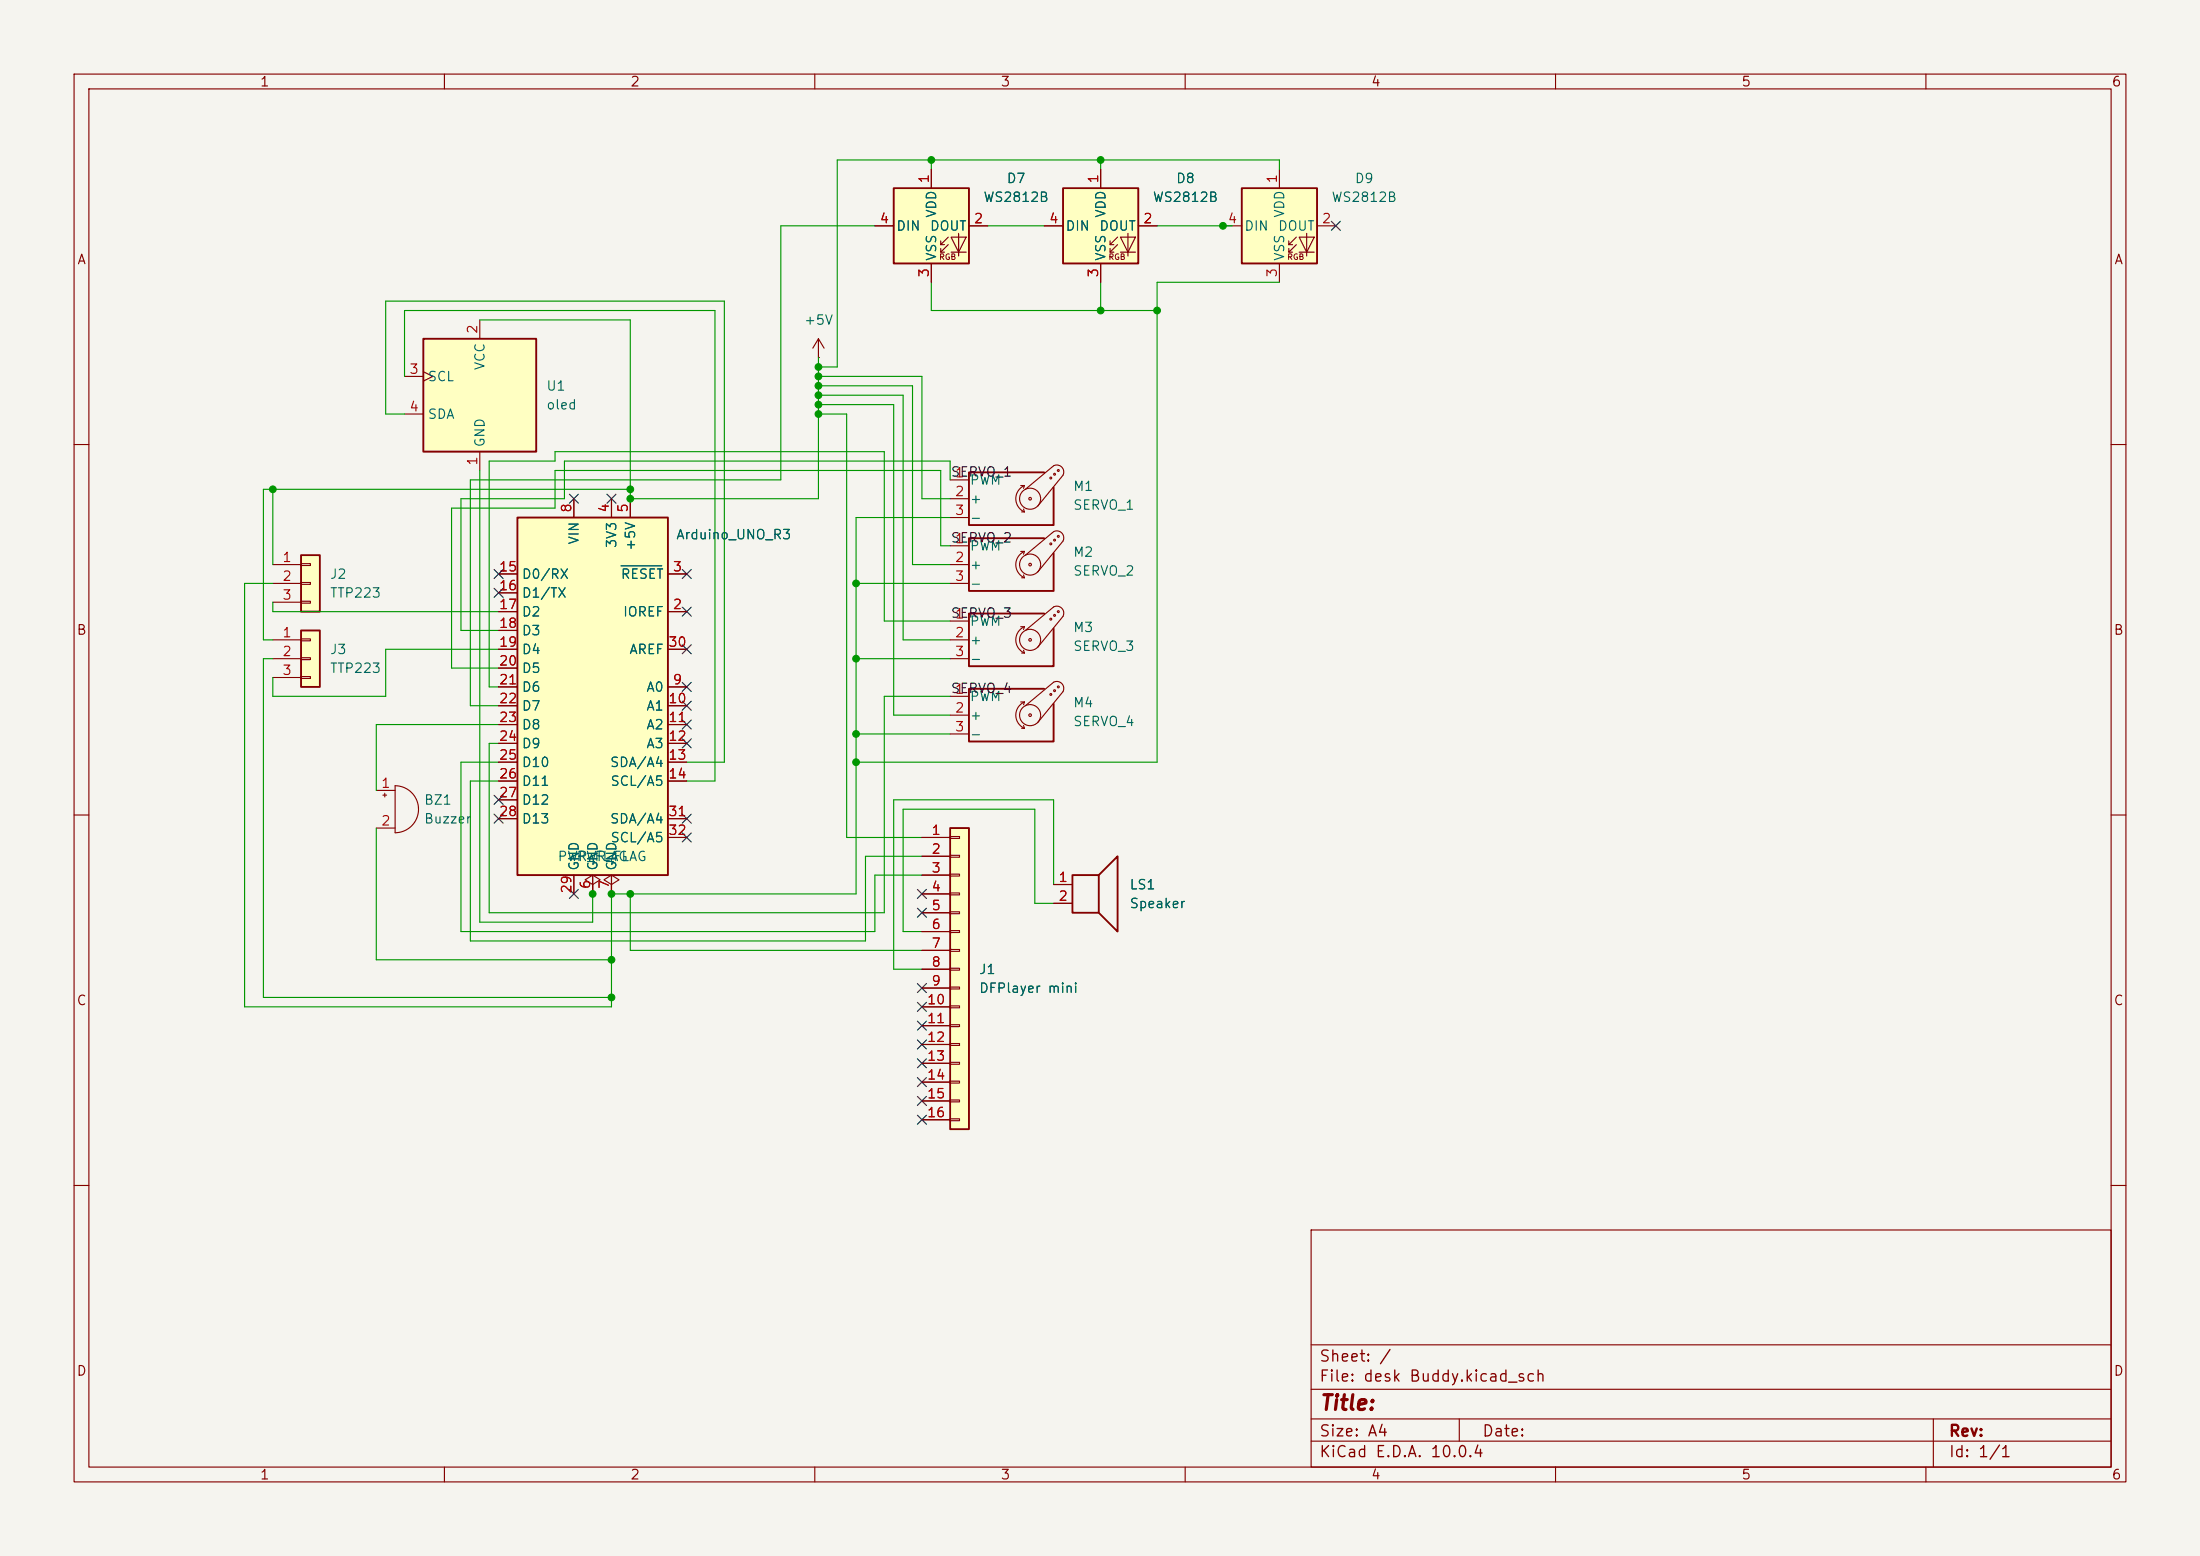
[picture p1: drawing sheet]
<svg xmlns="http://www.w3.org/2000/svg" width="297mm" height="210mm" viewBox="0 0 297 210" stroke-linecap="round" stroke-linejoin="round" font-family="sans-serif">
<path d="M0 0h297v210h-297z" fill="#f5f4ef" stroke="#f5f4ef" stroke-width=".14"/>
<g fill="none" stroke="#840000" stroke-width=".15">
<path d="M10 10h277v190h-277zM12 12h273v186h-273zM60 10v2M110 10v2M160 10v2M210 10v2M260 10v2M10 60h2M285 60h2M10 110h2M285 110h2M10 160h2"/>
<path d="M177 166h108v32h-108zM285 160h2M60 198v2M110 198v2M160 198v2M177 194.5h108M177 191.5h108M177 187.5h108M177 181.5h108M197 191.5v3M210 198v2M260 198v2"/>
<path d="M261 191.5v6.5"/>
</g>
<path d="M143.5 25.4h10.2v10.2h-10.2z" fill="#ffffc2"/>
<g fill="none" stroke="#840000" stroke-width=".15">
<path d="M141 30.5h2.5M148.6 22.9v2.5M148.6 35.6v2.5M149.9 33h.5M149.9 34h.5M150.9 32l-1 1v-.5M150.9 33l-1 1v-.5M151.3 32h2l-1 2zM151.3 34h2M152.3 31.5v3M153.7 30.5h2.5M110.5 48.3h.1"/>
<path d="M110.5 45.7l-.8 1.3M110.5 45.7l.8 1.3M110.5 45.7v2.6M128.3 83.8h2.5M128.3 86.4h2.5M128.3 88.9h2.5M128.3 94h2.5M128.3 96.5h2.5M128.3 99.1h2.5M137.8 84.6h.5M137.8 94.7h.5M137.9 88.1h.4"/>
<path d="M137.9 98.3h.4M138.2 87.8l.1 .3M138.2 97.9l.1 .4M138.3 84.6a1.94 1.94 0 0 0-1.2 1.8 1.94 1.94 0 0 0 1.2 1.7M138.3 94.7a1.94 1.94 0 0 0-1.2 1.8 1.94 1.94 0 0 0 1.2 1.8M138.3 84.6l-.1 .4M138.3 94.7l-.1 .4M138.4 85.1l3.8-3.2a.94 .94 0 0 1 1.1 .2 .94 .94 0 0 1 .2 1.1l-3.4 4.2M138.4 95.3l3.8-3.2a.94 .94 0 0 1 1.1 .1 .94 .94 0 0 1 .2 1.1l-3.4 4.2"/>
<circle cx="139.1" cy="86.4" r=".18"/>
<circle cx="139.1" cy="96.5" r=".18"/>
<circle cx="139.1" cy="96.5" r="1.42"/>
<circle cx="139.1" cy="86.4" r="1.42"/>
<circle cx="141.9" cy="83.6" r=".13"/>
<circle cx="141.9" cy="93.7" r=".13"/>
<circle cx="142.4" cy="83.1" r=".13"/>
<circle cx="142.4" cy="93.2" r=".13"/>
<circle cx="142.9" cy="92.7" r=".13"/>
<circle cx="142.9" cy="82.6" r=".13"/>
</g>
<path d="M143.5 25.4h10.2v10.2h-10.2zM141 82.8h-10.2v7.1h11.4v-5.1M141 93h-10.2v7.1h11.4v-5.1" fill="none" stroke="#840000" stroke-width=".25"/>
<path d="M120.6 25.4h10.2v10.2h-10.2z" fill="#ffffc2"/>
<path d="M118.1 30.5h2.5M125.7 22.9v2.5M125.7 35.6v2.5M127 33h.5M127 34h.5M128 32l-1 1v-.5M128 33l-1 1v-.5M128.4 32h2l-1 2zM128.4 34h2M129.4 31.5v3M130.8 30.5h2.5" fill="none" stroke="#840000" stroke-width=".15"/>
<path d="M120.6 25.4h10.2v10.2h-10.2z" fill="none" stroke="#840000" stroke-width=".25"/>
<path d="M57.1 45.7h15.3v15.3h-15.3z" fill="#ffffc2"/>
<path d="M57.1 45.7h15.3v15.3h-15.3z" fill="none" stroke="#840000" stroke-width=".25"/>
<path d="M54.6 50.8h2.5M54.6 55.9h2.5M57.1 50.2l1.3 .6-1.3 .6M64.8 43.2v2.5M64.8 61v2.5" fill="none" stroke="#840000" stroke-width=".15"/>
<path d="M167.6 25.4h10.2v10.2h-10.2z" fill="#ffffc2"/>
<path d="M165.1 30.5h2.5M172.7 22.9v2.5M172.7 35.6v2.5M174 33h.5M174 34h.5M175 32l-1 1v-.5M175 33l-1 1v-.5M175.4 32h2l-1 2zM175.4 34h2M176.4 31.5v3M177.8 30.5h2.5" fill="none" stroke="#840000" stroke-width=".15"/>
<path d="M167.6 25.4h10.2v10.2h-10.2z" fill="none" stroke="#840000" stroke-width=".25"/>
<path d="M128.3 111.8h2.5v40.6h-2.5z" fill="#ffffc2"/>
<path d="M128.3 111.8h2.5v40.6h-2.5z" fill="none" stroke="#840000" stroke-width=".25"/>
<g fill="none" stroke="#840000" stroke-width=".15">
<path d="M124.5 113h3.8M124.5 115.6h3.8M124.5 118.1h3.8M128.3 112.9h1.2v.3h-1.2zM128.3 115.4h1.2v.3h-1.2zM128.3 118h1.2v.2h-1.2zM124.5 120.7h3.8M124.5 123.2h3.8M124.5 125.7h3.8M124.5 128.3h3.8M124.5 130.8h3.8M124.5 133.4h3.8"/>
<path d="M124.5 135.9h3.8M124.5 138.4h3.8M128.3 120.5h1.2v.3h-1.2zM128.3 123.1h1.2v.2h-1.2zM128.3 125.6h1.2v.3h-1.2zM128.3 128.1h1.2v.3h-1.2zM128.3 130.7h1.2v.2h-1.2zM128.3 133.2h1.2v.3h-1.2zM128.3 135.8h1.2v.2h-1.2zM128.3 138.3h1.2v.3h-1.2zM124.5 141h3.8M124.5 143.5h3.8"/>
<path d="M124.5 146.1h3.8M124.5 148.6h3.8M124.5 151.1h3.8M128.3 140.8h1.2v.3h-1.2zM128.3 143.4h1.2v.2h-1.2zM128.3 145.9h1.2v.3h-1.2zM128.3 148.5h1.2v.2h-1.2zM128.3 151h1.2v.3h-1.2z"/>
</g>
<path d="M40.6 74.9h2.6v7.7h-2.6z" fill="#ffffc2"/>
<path d="M40.6 74.9h2.6v7.7h-2.6z" fill="none" stroke="#840000" stroke-width=".25"/>
<path d="M36.8 76.2h3.8M36.8 78.7h3.8M40.6 76.1h1.3v.2h-1.3zM40.6 78.6h1.3v.3h-1.3zM36.8 81.3h3.8M40.6 81.2h1.3v.2h-1.3zM80 119.4l1-.7-1-.6-1 .6 1 .7v1.3M80 120.7h.1" fill="none" stroke="#840000" stroke-width=".15"/>
<path d="M40.6 85.1h2.6v7.6h-2.6z" fill="#ffffc2"/>
<path d="M141 63.8h-10.2v7.1h11.4v-5.1M40.6 85.1h2.6v7.6h-2.6zM144.8 118.1h3.5v5.1h-3.5zM148.3 118.1l2.6-2.5v10.1l-2.6-2.5" fill="none" stroke="#840000" stroke-width=".25"/>
<g fill="none" stroke="#840000" stroke-width=".15">
<path d="M128.3 64.8h2.5M128.3 67.3h2.5M128.3 69.9h2.5M137.8 65.5h.5M137.9 69.1h.4M138.2 68.7l.1 .4M138.3 65.5a1.94 1.94 0 0 0-1.2 1.8 1.94 1.94 0 0 0 1.2 1.8M138.3 65.5l-.1 .4M138.4 66l3.8-3.1a.94 .94 0 0 1 1.1 .1 .94 .94 0 0 1 .2 1.1l-3.4 4.2M36.8 86.4h3.8M36.8 88.9h3.8M36.8 91.4h3.8"/>
<path d="M40.6 86.2h1.3v.3h-1.3zM40.6 88.8h1.3v.2h-1.3zM40.6 91.3h1.3v.3h-1.3zM50.8 106.7h2.5M50.8 111.8h2.5M51.7 107.3h.5M51.9 107.1v.5M53.3 106a3.2 3.2 0 0 1 3.2 3.2 3.2 3.2 0 0 1-3.2 3.2zM82.5 119.4l1.1-.7-1.1-.6-1 .6 1 .7v1.3M142.2 119.4h2.6M82.5 120.7h.1M142.2 121.9h2.6"/>
<circle cx="139.1" cy="67.3" r=".18"/>
<circle cx="139.1" cy="67.3" r="1.42"/>
<circle cx="141.9" cy="64.5" r=".13"/>
<circle cx="142.4" cy="64" r=".13"/>
<circle cx="142.9" cy="63.5" r=".13"/>
</g>
<path d="M69.8 69.9h20.4v48.2h-20.4z" fill="#ffffc2"/>
<path d="M69.8 69.9h20.4v48.2h-20.4zM141 72.6h-10.2v7.2h11.4v-5.1" fill="none" stroke="#840000" stroke-width=".25"/>
<g fill="none" stroke="#840000" stroke-width=".15">
<path d="M118.1 30.5h2.5M125.7 22.9v2.5M125.7 35.6v2.5M130.8 30.5h2.5M141 30.5h2.5M148.6 22.9v2.5M148.6 35.6v2.5M153.7 30.5h2.5M67.3 77.5h2.5M77.5 67.3v2.6M82.5 67.3v2.6M85.1 67.3v2.6"/>
<path d="M90.2 77.5h2.5M128.3 73.7h2.5M128.3 76.2h2.5M128.3 78.7h2.5M137.8 74.4h.5M137.9 78h.4M138.2 77.6l.1 .4M138.3 74.4a1.94 1.94 0 0 0-1.2 1.8 1.94 1.94 0 0 0 1.2 1.8M138.3 74.4l-.1 .4M138.4 74.9l3.8-3.1a.94 .94 0 0 1 1.1 .1 .94 .94 0 0 1 .2 1.1l-3.4 4.2M67.3 82.6h2.5M67.3 92.7h2.5"/>
<path d="M67.3 95.3h2.5M67.3 97.8h2.5M67.3 80h2.5M67.3 85.1h2.5M67.3 87.6h2.5M67.3 90.2h2.5M90.2 82.6h2.5M90.2 92.7h2.5M90.2 95.3h2.5M90.2 97.8h2.5M90.2 87.6h2.5M67.3 100.3h2.5"/>
<path d="M67.3 102.9h2.5M67.3 105.4h2.5M67.3 108h2.5M67.3 110.5h2.5M77.5 118.1v2.6M80 118.1v2.6M82.5 118.1v2.6M90.2 100.3h2.5M90.2 102.9h2.5M90.2 105.4h2.5M90.2 110.5h2.5M90.2 113h2.5"/>
<path d="M124.5 113h3.8M124.5 115.6h3.8M124.5 118.1h3.8M142.2 119.4h2.6M80 120.7h.1M82.5 120.7h.1M124.5 120.7h3.8M124.5 123.2h3.8M124.5 125.7h3.8M124.5 128.3h3.8M124.5 130.8h3.8M124.5 133.4h3.8"/>
<path d="M124.5 135.9h3.8M124.5 138.4h3.8M142.2 121.9h2.6M124.5 141h3.8M124.5 143.5h3.8M124.5 146.1h3.8M124.5 148.6h3.8M124.5 151.1h3.8"/>
<circle cx="139.1" cy="76.2" r=".18"/>
<circle cx="139.1" cy="76.2" r="1.42"/>
<circle cx="141.9" cy="73.4" r=".13"/>
<circle cx="142.4" cy="72.9" r=".13"/>
<circle cx="142.9" cy="72.4" r=".13"/>
</g>
<path d="M83.8 76.4h5.5" fill="none" stroke="#006464" stroke-width=".15"/>
<g fill="none" stroke="#009600" stroke-width=".15">
<path d="M118.1 30.5h-12.7v34.3h-41.9v30.5h3.8M125.7 38.1v3.8h30.5M125.7 21.6v1.3M133.3 30.5h7.7M148.6 21.6v1.3M148.6 38.1v3.8M156.2 30.5h10.2M172.7 38.1h-16.5v64.8h-40.6M172.7 22.9v-1.3h-59.7v27.9h-2.5M54.6 50.8v-8.9h41.9v63.5h-3.8M54.6 55.9h-2.5v-15.3h45.7v62.3h-5.1M64.8 43.2h20.3v24.1h25.4v-19"/>
<path d="M110.5 50.8h14v16.5h3.8M110.5 54.6h10.1v41.9h7.7M110.5 53.3h11.4v33.1h6.4M110.5 52.1h12.7v24.1h5.1M110.5 55.9h3.8v57.1h10.2M36.8 66v10.2M64.8 63.5v61h15.2v-3.8M85.1 66h-49.5v20.4h1.2M115.6 78.7h12.7M128.3 69.9h-12.7v50.8h-33.1v15.2h-49.5v-57.2h3.8M128.3 64.8v-2.6h-52.1v5.1h-14v17.8h5.1M128.3 73.7h-1.3v-10.2h-52.1v5.1h-13.9v21.6h6.3"/>
<path d="M36.8 88.9h-1.2v45.7h46.9M36.8 81.3v1.3h30.5M67.3 87.6h-15.2v6.4h-15.3v-2.6M67.3 97.8h-16.5v8.9M115.6 99.1h12.7M115.6 88.9h12.7M128.3 94h-8.9v29.2h-53.4v-22.9h1.3M128.3 83.8h-8.9v-22.8h-44.5v1.2h-8.9v30.5h1.3M50.8 111.8v17.7h31.7M67.3 102.9h-5.1v22.8h55.9v-7.6h6.4M67.3 105.4h-3.8v21.6h53.3v-11.4h7.7M142.2 119.4v-11.4h-21.6v22.8h3.9"/>
<path d="M85.1 120.7v7.6h39.4M142.2 121.9h-2.5v-12.7h-17.8v16.5h2.6"/>
</g>
<g fill="none" stroke="#000084" stroke-width=".15">
<path d="M179.7 29.9l1.2 1.2M180.9 29.9l-1.2 1.2M66.7 76.9l1.2 1.2M66.7 79.4l1.2 1.2M67.9 76.9l-1.2 1.2M67.9 79.4l-1.2 1.2M76.9 66.7l1.2 1.2M78.1 66.7l-1.2 1.2M81.9 66.7l1.3 1.2M83.2 66.7l-1.3 1.2M92.1 76.9l1.2 1.2M93.3 76.9l-1.2 1.2"/>
<path d="M92.1 97.2l1.2 1.2M92.1 87l1.2 1.2M92.1 92.1l1.2 1.2M92.1 81.9l1.2 1.3M92.1 94.6l1.2 1.3M92.1 99.7l1.2 1.2M93.3 97.2l-1.2 1.2M93.3 87l-1.2 1.2M93.3 92.1l-1.2 1.2M93.3 81.9l-1.2 1.3M93.3 94.6l-1.2 1.3M93.3 99.7l-1.2 1.2"/>
<path d="M66.7 109.9l1.2 1.2M66.7 107.3l1.2 1.3M67.9 107.3l-1.2 1.3M67.9 109.9l-1.2 1.2M92.1 112.4l1.2 1.2M92.1 109.9l1.2 1.2M93.3 112.4l-1.2 1.2M93.3 109.9l-1.2 1.2M76.9 120l1.2 1.3M78.1 120l-1.2 1.3M123.9 122.6l1.2 1.2M123.9 132.7l1.2 1.3"/>
<path d="M123.9 120l1.2 1.3M123.9 137.8l1.2 1.2M123.9 135.3l1.2 1.2M125.1 122.6l-1.2 1.2M125.1 132.7l-1.2 1.3M125.1 120l-1.2 1.3M125.1 137.8l-1.2 1.2M125.1 135.3l-1.2 1.2M123.9 145.4l1.2 1.3M123.9 150.5l1.2 1.2M123.9 140.4l1.2 1.2M123.9 142.9l1.2 1.2"/>
<path d="M123.9 148l1.2 1.2M125.1 145.4l-1.2 1.3M125.1 150.5l-1.2 1.2M125.1 140.4l-1.2 1.2M125.1 142.9l-1.2 1.2M125.1 148l-1.2 1.2"/>
</g>
<g fill="#009600" stroke="#009600" stroke-width=".14">
<circle cx="85.1" cy="120.7" r=".46"/>
<circle cx="80" cy="120.7" r=".46"/>
<circle cx="82.5" cy="120.7" r=".46"/>
<circle cx="82.5" cy="129.5" r=".46"/>
<circle cx="82.5" cy="134.6" r=".46"/>
<circle cx="115.6" cy="78.7" r=".46"/>
<circle cx="110.5" cy="55.9" r=".46"/>
<circle cx="115.6" cy="102.9" r=".46"/>
<circle cx="115.6" cy="88.9" r=".46"/>
<circle cx="115.6" cy="99.1" r=".46"/>
<circle cx="110.5" cy="54.6" r=".46"/>
<circle cx="110.5" cy="53.3" r=".46"/>
<circle cx="85.1" cy="66" r=".46"/>
<circle cx="85.1" cy="67.3" r=".46"/>
<circle cx="125.7" cy="21.6" r=".46"/>
<circle cx="148.6" cy="41.9" r=".46"/>
<circle cx="156.2" cy="41.9" r=".46"/>
<circle cx="110.5" cy="52.1" r=".46"/>
<circle cx="165.1" cy="30.5" r=".46"/>
<circle cx="110.5" cy="50.8" r=".46"/>
<circle cx="110.5" cy="49.5" r=".46"/>
<circle cx="148.6" cy="21.6" r=".46"/>
<circle cx="36.8" cy="66" r=".46"/>
</g>
<text font-size="2" fill="#840000" x="178" y="190.8">Title:</text>
<g font-size="1.5" fill="#840000">
<text x="178" y="184.2">Sheet: /</text>
<text x="178" y="186.9">File: desk Buddy.kicad_sch</text>
<text x="178" y="197.1">KiCad E.D.A. 10.0.4</text>
<text x="178" y="194.3">Size: A4</text>
<text x="200" y="194.3">Date:</text>
<text x="263" y="194.3">Rev:</text>
<text x="263" y="197.1">Id: 1/1</text>
</g>
<g font-size="1.3" fill="#840000">
<text x="35" y="12">1</text>
<text x="85" y="12">2</text>
<text x="135" y="12">3</text>
<text x="185" y="12">4</text>
<text x="235" y="12">5</text>
<text x="285" y="12">6</text>
<text x="10.3" y="36">A</text>
<text x="285.3" y="36">A</text>
<text x="10.3" y="86">B</text>
<text x="285.3" y="86">B</text>
<text x="10.3" y="136">C</text>
<text x="285.3" y="136">C</text>
<text x="10.3" y="186">D</text>
<text x="285.3" y="186">D</text>
<text x="35" y="200">1</text>
<text x="85" y="200">2</text>
<text x="135" y="200">3</text>
<text x="185" y="200">4</text>
<text x="235" y="200">5</text>
<text x="285" y="200">6</text>
</g>
<g font-size="1.3" fill="#a90000">
<text x="125.7" y="24.8" transform="rotate(-90 125.7 24.8)">1</text>
<text x="148.6" y="24.8" transform="rotate(-90 148.6 24.8)">1</text>
<text x="172.7" y="24.8" transform="rotate(-90 172.7 24.8)">1</text>
<text x="118.7" y="30.5">4</text>
<text x="131.4" y="30.5">2</text>
<text x="141.5" y="30.5">4</text>
<text x="154.2" y="30.5">2</text>
<text x="165.7" y="30.5">4</text>
<text x="178.4" y="30.5">2</text>
<text x="125.7" y="37.5" transform="rotate(-90 125.7 37.5)">3</text>
<text x="148.6" y="37.5" transform="rotate(-90 148.6 37.5)">3</text>
<text x="172.7" y="37.5" transform="rotate(-90 172.7 37.5)">3</text>
<text x="64.7" y="45.2" transform="rotate(-90 64.7 45.2)">2</text>
<text x="55.2" y="50.8">3</text>
<text x="55.2" y="55.9">4</text>
<text x="64.7" y="62.9" transform="rotate(-90 64.7 62.9)">1</text>
<text x="128.8" y="64.7">1</text>
<text x="77.4" y="69.3" transform="rotate(-90 77.4 69.3)">8</text>
<text x="82.5" y="69.3" transform="rotate(-90 82.5 69.3)">4</text>
<text x="85.1" y="69.3" transform="rotate(-90 85.1 69.3)">5</text>
<text x="128.8" y="67.3">2</text>
<text x="128.8" y="69.8">3</text>
<text x="38" y="76.2">1</text>
<text x="67.3" y="77.4">15</text>
<text x="90.7" y="77.4">3</text>
<text x="128.8" y="73.6">1</text>
<text x="128.8" y="76.2">2</text>
<text x="38" y="78.7">2</text>
<text x="38" y="81.3">3</text>
<text x="67.3" y="80">16</text>
<text x="67.3" y="82.5">17</text>
<text x="90.7" y="82.5">2</text>
<text x="128.8" y="83.8">1</text>
<text x="128.8" y="78.7">3</text>
<text x="38" y="86.3">1</text>
<text x="38" y="88.9">2</text>
<text x="67.3" y="85.1">18</text>
<text x="67.3" y="87.6">19</text>
<text x="90.1" y="87.6">30</text>
<text x="128.8" y="86.3">2</text>
<text x="128.8" y="88.9">3</text>
<text x="38" y="91.4">3</text>
<text x="67.3" y="90.1">20</text>
<text x="67.3" y="92.7">21</text>
<text x="67.3" y="95.2">22</text>
<text x="90.1" y="95.2">10</text>
<text x="90.7" y="92.7">9</text>
<text x="128.8" y="94">1</text>
<text x="67.3" y="97.8">23</text>
<text x="67.3" y="100.3">24</text>
<text x="90.1" y="97.8">11</text>
<text x="90.1" y="100.3">12</text>
<text x="128.8" y="96.5">2</text>
<text x="128.8" y="99">3</text>
<text x="51.4" y="106.7">1</text>
<text x="67.3" y="102.8">25</text>
<text x="67.3" y="105.4">26</text>
<text x="67.3" y="107.9">27</text>
<text x="90.1" y="102.8">13</text>
<text x="90.1" y="105.4">14</text>
<text x="51.4" y="111.7">2</text>
<text x="67.3" y="110.5">28</text>
<text x="90.1" y="110.5">31</text>
<text x="90.1" y="113">32</text>
<text x="125.7" y="113">1</text>
<text x="125.7" y="115.5">2</text>
<text x="125.7" y="118.1">3</text>
<text x="142.8" y="119.4">1</text>
<text x="77.4" y="120.7" transform="rotate(-90 77.4 120.7)">29</text>
<text x="80" y="120.1" transform="rotate(-90 80 120.1)">6</text>
<text x="82.5" y="120.1" transform="rotate(-90 82.5 120.1)">7</text>
<text x="125.7" y="120.6">4</text>
<text x="125.7" y="123.2">5</text>
<text x="125.7" y="125.7">6</text>
<text x="142.8" y="121.9">2</text>
<text x="125.7" y="128.2">7</text>
<text x="125.7" y="130.8">8</text>
<text x="125.1" y="135.9">10</text>
<text x="125.7" y="133.3">9</text>
<text x="125.1" y="138.4">11</text>
<text x="125.1" y="140.9">12</text>
<text x="125.1" y="143.5">13</text>
<text x="125.1" y="146">14</text>
<text x="125.1" y="148.6">15</text>
<text x="125.1" y="151.1">16</text>
</g>
<g font-size="1.3" fill="#006464">
<text x="126.7" y="29.5" transform="rotate(-90 126.7 29.5)">VDD</text>
<text x="132.7" y="27.6">WS2812B</text>
<text x="135.8" y="25">D7</text>
<text x="149.6" y="29.5" transform="rotate(-90 149.6 29.5)">VDD</text>
<text x="155.5" y="27.6">WS2812B</text>
<text x="158.7" y="25">D8</text>
<text x="173.7" y="29.5" transform="rotate(-90 173.7 29.5)">VDD</text>
<text x="179.7" y="27.6">WS2812B</text>
<text x="182.8" y="25">D9</text>
<text x="120.9" y="31.5">DIN</text>
<text x="125.5" y="31.5">DOUT</text>
<text x="126.7" y="35.3" transform="rotate(-90 126.7 35.3)">VSS</text>
<text x="143.8" y="31.5">DIN</text>
<text x="148.3" y="31.5">DOUT</text>
<text x="149.6" y="35.3" transform="rotate(-90 149.6 35.3)">VSS</text>
<text x="167.9" y="31.5">DIN</text>
<text x="172.4" y="31.5">DOUT</text>
<text x="173.7" y="35.3" transform="rotate(-90 173.7 35.3)">VSS</text>
<text x="108.5" y="44.2">+5V</text>
<text x="57.7" y="51.8">SCL</text>
<text x="65.7" y="50.1" transform="rotate(-90 65.7 50.1)">VCC</text>
<text x="73.7" y="53">U1</text>
<text x="57.7" y="56.9">SDA</text>
<text x="73.7" y="55.6">oled</text>
<text x="65.7" y="60.5" transform="rotate(-90 65.7 60.5)">GND</text>
<text x="130.8" y="65.7">PWM</text>
<text x="130.8" y="68.3">+</text>
<text x="130.8" y="70.8">-</text>
<text x="144.8" y="66.6">M1</text>
<text x="144.8" y="69.1">SERVO_1</text>
<text x="78.4" y="73.6" transform="rotate(-90 78.4 73.6)">VIN</text>
<text x="83.5" y="74.1" transform="rotate(-90 83.5 74.1)">3V3</text>
<text x="86.1" y="74.4" transform="rotate(-90 86.1 74.4)">+5V</text>
<text x="91.2" y="73.1">Arduino_UNO_R3</text>
<text x="130.8" y="74.6">PWM</text>
<text x="130.8" y="77.2">+</text>
<text x="144.8" y="75.5">M2</text>
<text x="44.5" y="78.4">J2</text>
<text x="44.5" y="81">TTP223</text>
<text x="70.4" y="78.4">D0/RX</text>
<text x="70.4" y="81">D1/TX</text>
<text x="70.4" y="83.5">D2</text>
<text x="83.7" y="78.4">RESET</text>
<text x="84" y="83.5">IOREF</text>
<text x="130.8" y="79.7">-</text>
<text x="144.8" y="78">SERVO_2</text>
<text x="44.5" y="88.6">J3</text>
<text x="70.4" y="86.1">D3</text>
<text x="70.4" y="88.6">D4</text>
<text x="84.9" y="88.6">AREF</text>
<text x="130.8" y="84.8">PWM</text>
<text x="130.8" y="87.3">+</text>
<text x="130.8" y="89.9">-</text>
<text x="144.8" y="85.6">M3</text>
<text x="144.8" y="88.2">SERVO_3</text>
<text x="44.5" y="91.1">TTP223</text>
<text x="70.4" y="91.1">D5</text>
<text x="70.4" y="93.7">D6</text>
<text x="87.2" y="93.7">A0</text>
<text x="130.8" y="95">PWM</text>
<text x="144.8" y="95.8">M4</text>
<text x="70.4" y="96.2">D7</text>
<text x="70.4" y="98.8">D8</text>
<text x="70.4" y="101.3">D9</text>
<text x="87.2" y="96.2">A1</text>
<text x="87.2" y="98.8">A2</text>
<text x="87.2" y="101.3">A3</text>
<text x="130.8" y="97.5">+</text>
<text x="130.8" y="100">-</text>
<text x="144.8" y="98.3">SERVO_4</text>
<text x="70.4" y="103.8">D10</text>
<text x="70.4" y="106.4">D11</text>
<text x="82.3" y="103.8">SDA/A4</text>
<text x="82.3" y="106.4">SCL/A5</text>
<text x="57.2" y="108.9">BZ1</text>
<text x="57.2" y="111.5">Buzzer</text>
<text x="70.4" y="108.9">D12</text>
<text x="70.4" y="111.5">D13</text>
<text x="82.3" y="111.5">SDA/A4</text>
<text x="75.2" y="116.5">PWR_FLAG</text>
<text x="77.7" y="116.5">PWR_FLAG</text>
<text x="78.4" y="117.6" transform="rotate(-90 78.4 117.6)">GND</text>
<text x="81" y="117.6" transform="rotate(-90 81 117.6)">GND</text>
<text x="82.3" y="114">SCL/A5</text>
<text x="83.5" y="117.6" transform="rotate(-90 83.5 117.6)">GND</text>
<text x="152.4" y="120.4">LS1</text>
<text x="152.4" y="122.9">Speaker</text>
<text x="132.1" y="131.8">J1</text>
<text x="132.1" y="134.3">DFPlayer mini</text>
</g>
<g font-size="1.3" fill="#0f0f0f">
<text x="128.3" y="64.6">SERVO_1</text>
<text x="128.3" y="73.5">SERVO_2</text>
<text x="128.3" y="83.7">SERVO_3</text>
<text x="128.3" y="93.9">SERVO_4</text>
</g>
<g font-size=".8" fill="#840000">
<text x="126.7" y="35.3">RGB</text>
<text x="149.6" y="35.3">RGB</text>
<text x="173.7" y="35.3">RGB</text>
</g>
</svg>
